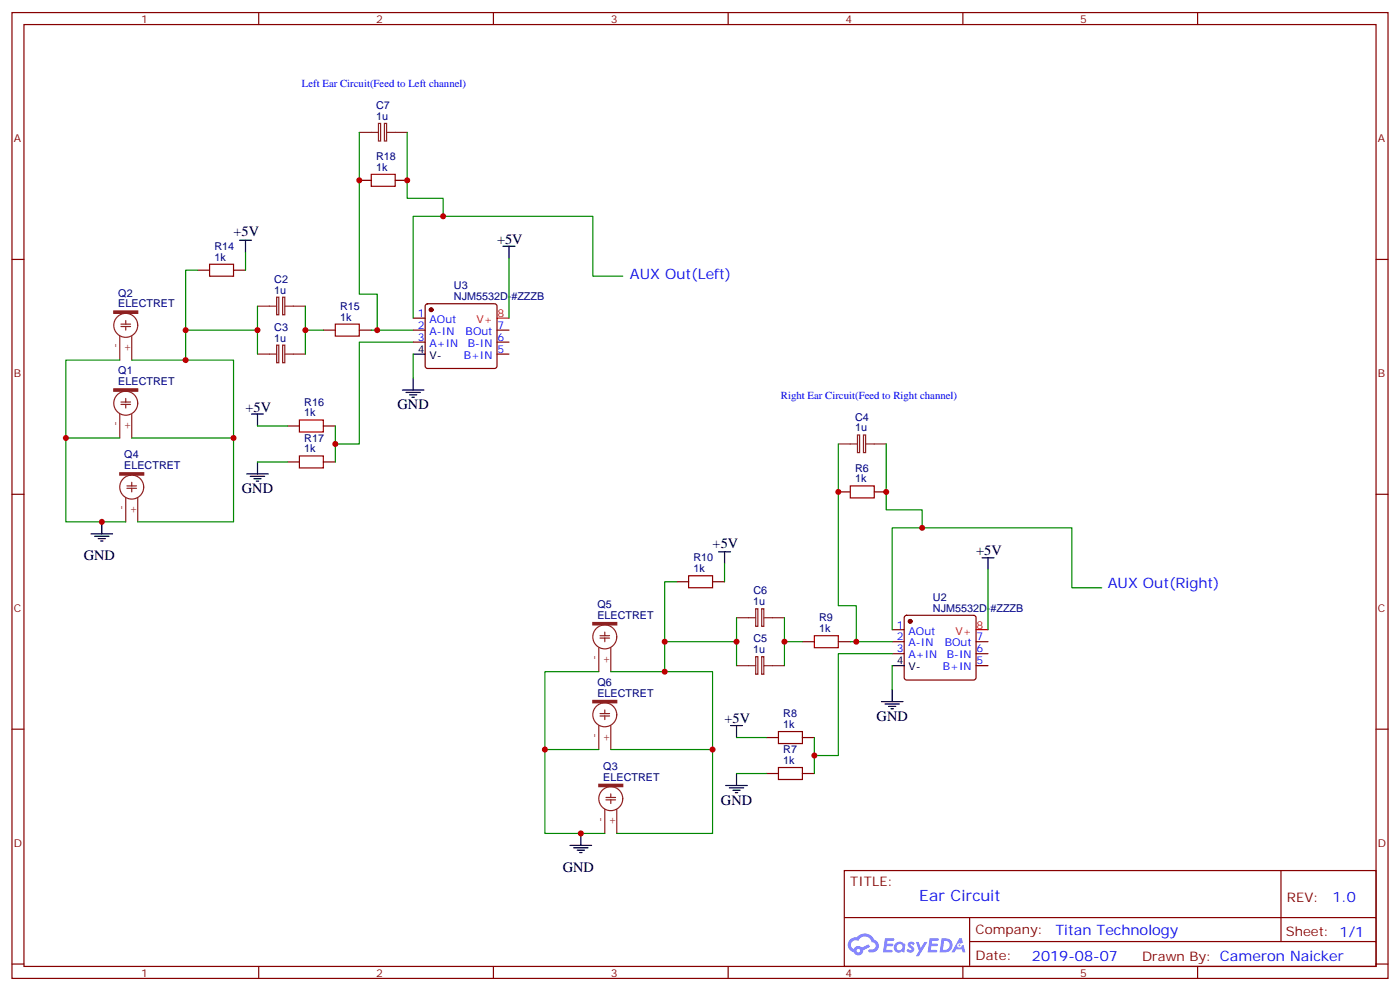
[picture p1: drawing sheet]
<svg xmlns="http://www.w3.org/2000/svg" width="412mm" height="292mm" viewBox="0 0 412 292" stroke-linecap="round" stroke-linejoin="round" font-family="sans-serif">
<g fill="none" stroke="#870000" stroke-width=".35">
<path d="M3.5 3.7h405.4v284.3h-405.4zM7.1 7.2h398.2v277.3h-398.2zM76.2 3.7v3.5M145.3 3.7v3.5M214.5 3.7v3.5M283.6 3.7v3.5M352.8 3.7v3.5M3.5 76.4h3.6M405.3 76.4h3.6M3.5 145.5h3.6M405.3 145.5h3.6M3.5 214.7h3.6"/>
<path d="M405.3 214.7h3.6M248.7 256.3h156.6v28.2h-156.6zM377.3 256.3v20.9M248.7 270.1h156.5M285.6 277.2h119.6M285.6 270.1v14.2M3.5 283.8h3.6M76.2 284.5v3.5M145.3 284.5v3.5M214.5 284.5v3.5M283.6 284.5v3.5M352.8 284.5v3.5"/>
<path d="M405.3 283.8h3.6"/>
</g>
<g fill="#5487ff">
<path d="M267.7 277.5a1.22 1.22 0 0 1 1.7 .2l-.4 .6a.47 .47 0 0 0-.3-.4 .47 .47 0 0 0-.5 .2l.1 .2a1.14 1.14 0 0 1 .8 1.8 1.14 1.14 0 0 1-1.9 0l-.2-.2 .5-.6 .7 .5a.29 .29 0 0 0 .3-.3 .29 .29 0 0 0-.2-.3 1.04 1.04 0 0 1-.6-1.7z"/>
<path d="M260.7 276.2h2.4l.3 .2-.2 .5-1.8 .1-.1 .8h1.5l.3 .4-.3 .4h-1.6l-.2 1.1h1.7l.2 .3-.2 .3-2.6 .1z"/>
<path d="M273.8 276.2h2.4l.3 .2-.1 .5-1.8 .1-.2 .8h1.6l.3 .4-.4 .4-1.6-.1-.1 1.1 1.7 .1 .2 .3-.2 .3-2.6 .1z"/>
<path d="M282.6 276.2h.7l.3 1.3-.6 .3a.69 .69 0 0 0-1 .3 .69 .69 0 0 0 .4 .9 .69 .69 0 0 0 .9-.6l.5-.2 .6 2.2h-.8l-.2-.9h-1.8l-.5 .9h-.8z"/>
<path d="M269.8 277.3h.8l.6 1.8 1.1-1.8h.9l-2.6 4.2h-.8l.9-1.5z"/>
<path d="M277.4 276.2l-.6 4.2h1.3a2.11 2.11 0 0 0 2.5-2.1 2.11 2.11 0 0 0-2.5-2.1zM278.1 277a1.39 1.39 0 0 1 1.7 1.4 1.39 1.39 0 0 1-1.8 1.2h-.3z"/>
<path d="M263.7 277.8a1.54 1.54 0 0 0-.1 2.2 1.54 1.54 0 0 0 2.2 .1l.6 .3 .3-2.3-.2-.3h-.4a1.49 1.49 0 0 0-2.4 0zM264 278.8a.94 .94 0 0 1 1.8 0 .94 .94 0 0 1-1.8 0z"/>
<path d="M250.4 276.6a2.18 2.18 0 0 0 1.1 3.7 1.44 1.44 0 0 0 1.6 .9 1.44 1.44 0 0 0 1.2-1.4l2-1.1-.5-.7-1.9 1a1.47 1.47 0 0 0-2.4 .4 1.39 1.39 0 0 1-.7-1.9 1.39 1.39 0 0 1 2-.5 2.12 2.12 0 0 1 2.2-1.3 2.12 2.12 0 0 1 1.9 1.7 1.14 1.14 0 0 1 1.1 1.4 1.14 1.14 0 0 1-1.7 .7 .43 .43 0 0 0-.5 .4 .43 .43 0 0 0 .4 .5 1.98 1.98 0 0 0 2.5-1.2 1.98 1.98 0 0 0-1.2-2.6 3.1 3.1 0 0 0-5.3-.6l-.9 .1zM252.3 279.9a.55 .55 0 0 1 1.1 0 .55 .55 0 0 1-1.1 0z"/>
<circle cx="282.6" cy="278.3" r=".26"/>
</g>
<g fill="none" stroke="#8c2424" stroke-width=".35">
<path d="M105.8 39h5.7M111.5 36.3h.6v5.2h-.6zM113.2 36.3h.7v5.2h-.7zM113.9 39h6M35.3 99v7M35.6 96.1h2.9M35.6 95.4h2.9M37 94.4v1M37 96.1v1.1M38.8 99v7M75.8 90.1h5.7M81.5 87.5h.6v5.2h-.6z"/>
<path d="M83.3 87.5h.6v5.2h-.6zM84 90.1h6M35.6 119.1h2.9M35.6 118.4h2.9M37 117.3v1.1M37 119.1v1M75.8 104.2h5.7M81.5 101.6h.6v5.2h-.6zM83.3 101.6h.6v5.2h-.6zM84 104.2h6M35.3 121.9v7M38.8 121.9v7"/>
<path d="M246.9 130.7h5.7M252.6 128.1h.6v5.1h-.6zM254.4 128.1h.6v5.1h-.6zM255.1 130.7h6M37 146.6v7M37.4 143.8h2.8M37.4 143.1h2.8M38.8 142v1.1M38.8 143.8v1M40.6 146.6v7M222.6 179.2h.6v5.2h-.6zM224.4 179.2h.6v5.2h-.6z"/>
<path d="M176.4 190.7v7M176.7 187.9h2.9M176.7 187.1h2.9M178.2 186.1v1M178.2 187.9v1M179.9 190.7v7M217 196h5.6M217 181.9h5.6M222.6 193.3h.6v5.2h-.6zM224.4 193.3h.6v5.2h-.6zM225.1 196h6M225.1 181.9h6"/>
<path d="M176.4 213.6v7.1M176.7 210.8h2.9M176.7 210.1h2.9M178.2 209v1.1M178.2 210.8v1M179.9 213.6v7.1M178.2 238.3v7.1M178.5 235.5h2.8M178.5 234.8h2.8M179.9 233.7v1.1M179.9 235.5v1M181.7 238.3v7.1"/>
<circle cx="37" cy="95.8" r="3.5"/>
<circle cx="37" cy="118.7" r="3.5"/>
<circle cx="38.8" cy="143.4" r="3.5"/>
<circle cx="178.2" cy="187.5" r="3.5"/>
<circle cx="178.2" cy="210.4" r="3.5"/>
<circle cx="179.9" cy="235.1" r="3.5"/>
</g>
<path d="M109.4 51.3h7v3.6h-7zM61.7 77.8h7.1v3.5h-7.1zM98.8 95.4h7v3.6h-7zM88.2 123.6h7v3.6h-7zM88.2 134.2h7v3.6h-7zM250.5 143.1h7v3.5h-7zM202.8 169.5h7.1v3.5h-7.1zM239.9 187.1h7v3.6h-7zM229.3 215.4h7.1v3.5h-7.1zM229.3 226h7.1v3.5h-7.1z" fill="none" stroke="#a10000" stroke-width=".35"/>
<g fill="none" stroke="#870000" stroke-width=".35">
<path d="M105.8 53.1h3.6M116.4 53.1h3.5M58.2 79.6h3.5M68.8 79.6h3.5M95.2 97.2h3.6M105.8 97.2h3.6M121.7 97.2h3.5M121.7 93.7h3.5M125.5 89.6l.4-.2h19.8l.5 .2 .2 .5v17.7l-.2 .5-.5 .2h-19.8l-.5-.3-.2-.4v-17.7zM146.4 97.2h3.5M121.7 100.7h3.5M146.4 100.7h3.5"/>
<path d="M146.4 104.2h3.5M84.7 125.4h3.5M84.7 136h3.5M95.2 125.4h3.6M95.2 136h3.6M246.9 144.8h3.6M257.5 144.8h3.6M199.3 171.3h3.5M209.9 171.3h3.5M236.4 188.9h3.5M246.9 188.9h3.6M262.8 185.4h3.5"/>
<path d="M262.8 188.9h3.5M262.8 192.4h3.5M266.6 181.4l.5-.2h19.7l.5 .2 .2 .5v17.6l-.2 .5-.5 .2h-19.7l-.5-.2-.3-.5v-17.6zM287.5 188.9h3.5M287.5 192.4h3.5M287.5 196h3.5M225.8 217.1h3.5M236.4 217.1h3.5M225.8 227.7h3.5M236.4 227.7h3.5"/>
</g>
<g fill="#870000" stroke="#870000" stroke-width=".35">
<circle cx="268.1" cy="182.9" r=".53"/>
<circle cx="127" cy="91.2" r=".53"/>
</g>
<g fill="none" stroke="#000" stroke-width=".35">
<path d="M70.6 70.7h3.5M72.3 70.7v3.6M148.2 72.5h3.5M149.9 72.5v3.5M118.5 114.8h6.4M119.6 115.5h4.2M120.6 116.2h2.2M121.4 116.9h.7M121.7 104.2h3.5M121.7 111.3v3.5M72.7 139.5h6.3M74.1 121.9h3.5"/>
<path d="M75.8 121.9v3.5M75.8 136v3.5M26.8 157.2h6.4M27.9 157.9h4.2M28.9 158.6h2.1M29.6 159.3h.7M30 153.6v3.6M73.7 140.2h4.3M74.8 140.9h2.1M75.5 141.6h.7M211.7 162.5h3.5M213.4 162.5v3.5"/>
<path d="M289.3 164.2h3.5M291 164.2v3.5M262.8 196h3.5M215.2 213.6h3.5M217 213.6v3.5M259.6 206.6h6.4M260.7 207.3h4.2M261.8 208h2.1M262.5 208.7h.7M262.8 203v3.6M213.8 231.2h6.3M214.8 232h4.3"/>
<path d="M215.9 232.7h2.1M216.6 233.4h.7M217 227.7v3.5M167.9 248.9h6.4M169 249.6h4.2M170 250.3h2.2M170.7 251h.7M171.1 245.4v3.5"/>
</g>
<path d="M146.4 93.7h3.5M287.5 185.4h3.5" fill="none" stroke="#f00" stroke-width=".35"/>
<g fill="#8c2424" stroke="#8c2424" stroke-width=".35">
<path d="M176.4 230.9h7v.7h-7z"/>
<path d="M174.6 183.3h7.1v.7h-7.1z"/>
<path d="M174.6 206.2h7.1v.7h-7.1z"/>
<path d="M33.5 114.5h7.1v.7h-7.1z"/>
<path d="M33.5 91.5h7.1v.8h-7.1z"/>
<path d="M35.3 139.2h7v.7h-7z"/>
</g>
<g fill="none" stroke="#008700" stroke-width=".35">
<path d="M105.8 39v47.6h5.3v10.6M119.9 39v19.4h10.6v5.3M58.2 79.6h-3.5v17.6h21.1M72.3 74.3v5.3M149.9 76v17.7M54.7 97.2v8.8M75.8 90.1v14.1M90 90.1v14.1M90 97.2h5.2M109.4 97.2h12.3M183.4 81.3h-8.8v-17.6h-52.9v30M35.3 106h-15.9v47.6h17.6"/>
<path d="M38.8 106h30v47.6h-28.2M121.7 100.7h-15.9v30h-7M121.7 104.2v7.1M19.4 128.9h15.9M38.8 128.9h30M75.8 125.4h8.9M75.8 136h8.9M98.8 125.4v10.6M246.9 130.7v47.6h5.3v10.6M261.1 130.7v19.4h10.5v5.3M199.3 171.3h-3.5v17.6h21.2M213.4 166v5.3"/>
<path d="M291 167.7v17.7M324.6 173h-8.9v-17.6h-52.9v30M176.4 197.7h-15.9v47.7h17.7M179.9 197.7h30v47.7h-28.2M195.8 188.9v8.8M217 181.9v14.1M231.1 188.9h5.3M231.1 181.9v14.1M250.5 188.9h12.3M262.8 192.4h-15.9v30h-7M262.8 196v7M217 217.1h8.8"/>
<path d="M239.9 217.1v10.6M160.5 220.7h15.9M179.9 220.7h30M217 227.7h8.8"/>
</g>
<g fill="#c00">
<circle cx="271.6" cy="155.4" r=".88"/>
<circle cx="252.2" cy="188.9" r=".88"/>
<circle cx="246.9" cy="144.8" r=".88"/>
<circle cx="239.9" cy="222.4" r=".88"/>
<circle cx="217" cy="188.9" r=".88"/>
<circle cx="231.1" cy="188.9" r=".88"/>
<circle cx="261.1" cy="144.8" r=".88"/>
<circle cx="195.8" cy="197.7" r=".88"/>
<circle cx="195.8" cy="188.9" r=".88"/>
<circle cx="209.9" cy="220.7" r=".88"/>
<circle cx="171.1" cy="245.4" r=".88"/>
<circle cx="160.5" cy="220.7" r=".88"/>
<circle cx="68.8" cy="128.9" r=".88"/>
<circle cx="54.7" cy="97.2" r=".88"/>
<circle cx="54.7" cy="106" r=".88"/>
<circle cx="119.9" cy="53.1" r=".88"/>
<circle cx="90" cy="97.2" r=".88"/>
<circle cx="75.8" cy="97.2" r=".88"/>
<circle cx="98.8" cy="130.7" r=".88"/>
<circle cx="105.8" cy="53.1" r=".88"/>
<circle cx="111.1" cy="97.2" r=".88"/>
<circle cx="130.5" cy="63.7" r=".88"/>
<circle cx="30" cy="153.6" r=".88"/>
<circle cx="19.4" cy="128.9" r=".88"/>
</g>
<text font-size="4.6" fill="#00f" x="270.8" y="265.3">Ear Circuit</text>
<g font-size="4.2">
<text x="68.8" y="69.6">+5V</text>
<text x="146.4" y="71.8">+5V</text>
<text x="72.3" y="121.2">+5V</text>
<text x="117.1" y="120.5">GND</text>
<text x="71.3" y="145.2">GND</text>
<text x="209.9" y="161.3">+5V</text>
<text x="24.7" y="164.8">GND</text>
<text x="287.5" y="163.5">+5V</text>
<text x="213.4" y="212.9">+5V</text>
<text x="258.2" y="212.2">GND</text>
<text x="212.4" y="236.9">GND</text>
<text x="165.8" y="256.6">GND</text>
</g>
<g font-size="4.2" fill="#00f">
<text x="185.6" y="82">AUX Out(Left)</text>
<text x="326.3" y="173">AUX Out(Right)</text>
<text x="392.5" y="265.6">1.0</text>
<text x="310.9" y="275.1">Titan Technology</text>
<text x="304" y="282.9">2019-08-07</text>
</g>
<g font-size="3.9" fill="#800">
<text x="250.5" y="260.9">TITLE:</text>
<text x="379.1" y="265.6">REV:</text>
<text x="287.4" y="275.1">Company:</text>
<text x="378.7" y="275.7">Sheet: 1/1</text>
<text x="287.4" y="282.8">Date:</text>
<text x="336.4" y="282.8">Drawn By: Cameron Naicker</text>
</g>
<g font-size="3.2" fill="#800">
<text x="41.6" y="6.7">1</text>
<text x="110.8" y="6.7">2</text>
<text x="179.9" y="6.7">3</text>
<text x="249.1" y="6.7">4</text>
<text x="318.2" y="6.7">5</text>
<text x="4.1" y="41.8">A</text>
<text x="405.9" y="41.8">A</text>
<text x="4.1" y="110.9">B</text>
<text x="405.9" y="110.9">B</text>
<text x="4.1" y="180.1">C</text>
<text x="405.9" y="180.1">C</text>
<text x="4.1" y="249.2">D</text>
<text x="405.9" y="249.2">D</text>
<text x="41.6" y="287.5">1</text>
<text x="110.8" y="287.5">2</text>
<text x="179.9" y="287.5">3</text>
<text x="249.1" y="287.5">4</text>
<text x="318.2" y="287.5">5</text>
</g>
<g font-size="3.2" fill="#00f">
<text x="88.9" y="25.8">Left Ear Circuit(Feed to Left channel)</text>
<text x="123" y="93.3">1</text>
<text x="126.5" y="95.1">AOut</text>
<text x="123" y="96.8">2</text>
<text x="123" y="100.4">3</text>
<text x="126.5" y="98.6">A-IN</text>
<text x="137.2" y="98.6">BOut</text>
<text x="146.6" y="100.4">6</text>
<text x="146.6" y="96.8">7</text>
<text x="126.5" y="102.1">A+IN</text>
<text x="136.6" y="105.7">B+IN</text>
<text x="137.8" y="102.1">B-IN</text>
<text x="146.6" y="103.9">5</text>
<text x="230" y="117.5">Right Ear Circuit(Feed to Right channel)</text>
<text x="264.2" y="185">1</text>
<text x="264.2" y="188.6">2</text>
<text x="267.7" y="186.8">AOut</text>
<text x="267.7" y="190.3">A-IN</text>
<text x="278.3" y="190.3">BOut</text>
<text x="287.7" y="188.6">7</text>
<text x="264.2" y="192.1">3</text>
<text x="267.7" y="193.9">A+IN</text>
<text x="277.7" y="197.4">B+IN</text>
<text x="278.9" y="193.9">B-IN</text>
<text x="287.7" y="195.6">5</text>
<text x="287.7" y="192.1">6</text>
</g>
<g font-size="3.2" fill="#000080">
<text x="110.8" y="35.3">1u</text>
<text x="110.8" y="32.2">C7</text>
<text x="110.8" y="47.2">R18</text>
<text x="110.8" y="50.3">1k</text>
<text x="63.2" y="76.7">1k</text>
<text x="63.2" y="73.5">R14</text>
<text x="80.8" y="83.2">C2</text>
<text x="34.9" y="87.3">Q2</text>
<text x="80.8" y="86.4">1u</text>
<text x="133.7" y="88.4">NJM5532D-#ZZZB</text>
<text x="133.7" y="85.2">U3</text>
<text x="34.8" y="90.5">ELECTRET</text>
<text x="100.2" y="94.4">1k</text>
<text x="100.2" y="91.2">R15</text>
<text x="80.8" y="100.5">1u</text>
<text x="80.8" y="97.3">C3</text>
<text x="34.8" y="113.4">ELECTRET</text>
<text x="34.8" y="110.2">Q1</text>
<text x="89.6" y="119.5">R16</text>
<text x="89.6" y="122.6">1k</text>
<text x="251.9" y="123.9">C4</text>
<text x="89.6" y="130.1">R17</text>
<text x="251.9" y="127">1u</text>
<text x="36.6" y="134.9">Q4</text>
<text x="89.6" y="133.2">1k</text>
<text x="36.6" y="138.1">ELECTRET</text>
<text x="251.9" y="142">1k</text>
<text x="251.9" y="138.9">R6</text>
<text x="204.3" y="165.2">R10</text>
<text x="204.3" y="168.5">1k</text>
<text x="176" y="179">Q5</text>
<text x="221.9" y="178.2">1u</text>
<text x="221.9" y="174.9">C6</text>
<text x="274.8" y="176.9">U2</text>
<text x="176" y="182.2">ELECTRET</text>
<text x="241.3" y="182.9">R9</text>
<text x="274.8" y="180.1">NJM5532D-#ZZZB</text>
<text x="221.9" y="189.1">C5</text>
<text x="241.3" y="186.1">1k</text>
<text x="221.9" y="192.3">1u</text>
<text x="176" y="202">Q6</text>
<text x="176" y="205.1">ELECTRET</text>
<text x="230.7" y="214.3">1k</text>
<text x="230.7" y="211.2">R8</text>
<text x="230.7" y="221.8">R7</text>
<text x="177.7" y="226.7">Q3</text>
<text x="230.7" y="224.9">1k</text>
<text x="177.7" y="229.8">ELECTRET</text>
</g>
<g font-size="3.2" fill="#f00">
<text x="140.3" y="95.1">V+</text>
<text x="146.6" y="93.3">8</text>
<text x="287.7" y="185">8</text>
<text x="281.4" y="186.8">V+</text>
</g>
<g font-size="3.2" fill="#8d2323">
<text x="34.9" y="102.5" transform="rotate(-90 34.9 102.5)">-</text>
<text x="38.5" y="103.7" transform="rotate(-90 38.5 103.7)">+</text>
<text x="34.9" y="125.4" transform="rotate(-90 34.9 125.4)">-</text>
<text x="38.5" y="126.6" transform="rotate(-90 38.5 126.6)">+</text>
<text x="36.7" y="150.1" transform="rotate(-90 36.7 150.1)">-</text>
<text x="40.2" y="151.3" transform="rotate(-90 40.2 151.3)">+</text>
<text x="176" y="194.2" transform="rotate(-90 176 194.2)">-</text>
<text x="179.6" y="195.4" transform="rotate(-90 179.6 195.4)">+</text>
<text x="176" y="217.2" transform="rotate(-90 176 217.2)">-</text>
<text x="179.6" y="218.3" transform="rotate(-90 179.6 218.3)">+</text>
<text x="177.8" y="241.9" transform="rotate(-90 177.8 241.9)">-</text>
<text x="181.3" y="243" transform="rotate(-90 181.3 243)">+</text>
</g>
<g font-size="3.2">
<text x="123" y="103.9">4</text>
<text x="126.5" y="105.7">V-</text>
<text x="264.2" y="195.6">4</text>
<text x="267.7" y="197.4">V-</text>
</g>
</svg>
